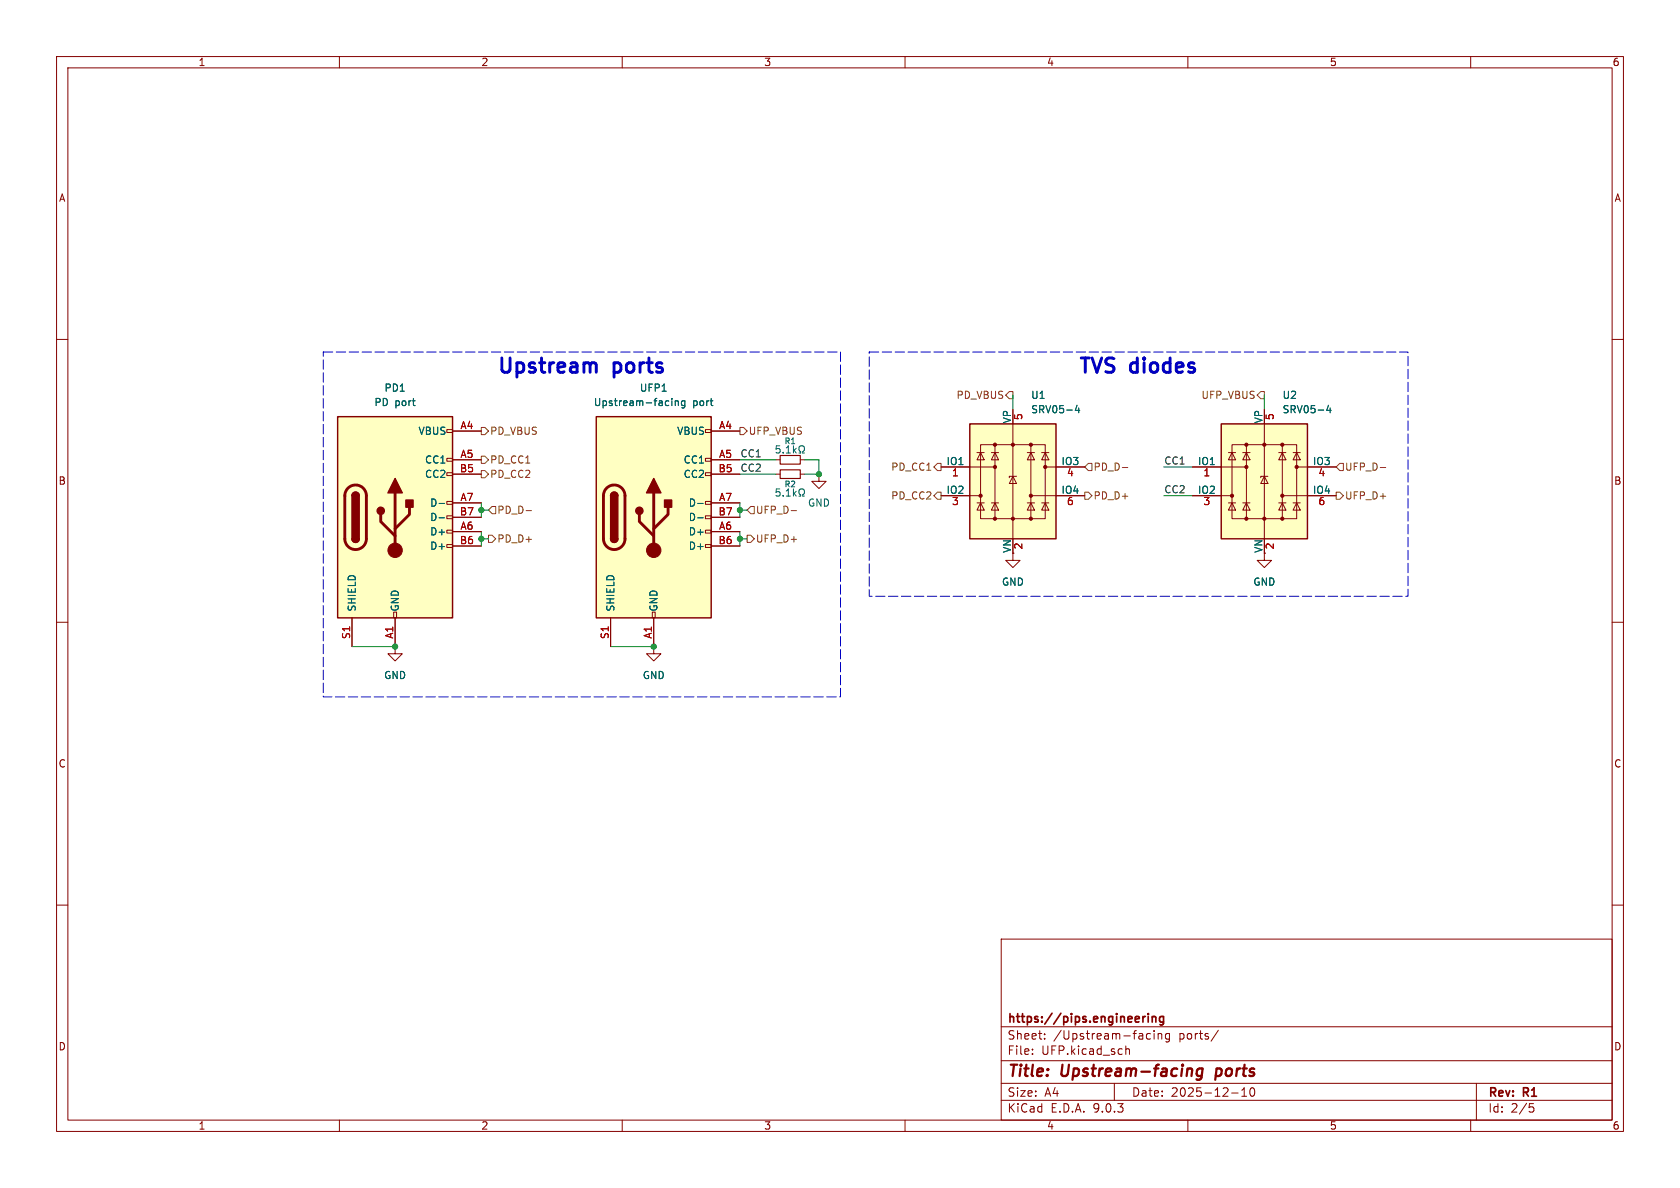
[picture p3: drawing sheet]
<svg xmlns="http://www.w3.org/2000/svg" width="297mm" height="210mm" viewBox="0 0 297 210" stroke-linecap="round" stroke-linejoin="round" font-family="sans-serif">
<g fill="none" stroke="#840000" stroke-width=".18">
<path d="M10 10h277v190h-277zM12 12h273v186h-273zM60 10v2M110 10v2M160 10v2M210 10v2M260 10v2M10 60h2M285 60h2M144.8 83.8v1.3h1.2l-1.2 1.3-1.3-1.3h1.3M144.8 83.8h.1M10 110h2"/>
<path d="M285 110h2M10 160h2M177 166h108v32h-108zM285 160h2M60 198v2M110 198v2M160 198v2M177 194.5h108M177 191.5h108M177 187.5h108M177 181.5h108M182.5 186.3v.1"/>
<path d="M182.5 185.5v.1M184.7 183.6v.1M184.7 182.8v.1M197 191.5v3M199 184.9v1.5M199 185.5l.2-.1 .4 .1 .1 .9M202.7 183.6l.3 .1 .4-.1M203.4 182.8l-.4-.1-.3 .1M204 182.2v.1M204 182.7v1M204.7 182.8l.3-.1 .3 .1 .1 .9M204.7 182.7v1"/>
<path d="M206.7 182.8l-.4-.1-.3 .3v.4l.2 .2h.5M206.7 182.7v1.2l-.2 .3-.4-.1M210 198v2M215.4 182.1l-1.3 2M217.7 193.2h1.2M219.5 193.8h.9M219.5 192.7l.5-.4v1.5M221.1 192.4a.81 .81 0 0 0 .4 1.4l.2-.1 .1-.5-.1-.8M260 198v2M261 191.5v6.5M270.4 195.1h.7M270.5 195.7h.4l.3 .3-.2 .5-.5 .1"/>
</g>
<path d="M210.7 189l-.1 1.2M212.6 189a.66 .66 0 0 0-1 .3l-.1 .5 .2 .3 .2 .1 .6-.1M212.6 188.9l-.2 1.6a.6 .6 0 0 1-.9 .3M215.1 188.9l-.3 2" fill="none" stroke="#840000" stroke-width=".4"/>
<path d="M202.5 179.7l-.3 .1M203 179.2v.1M203 179.7v1M203.7 179.8l.2-.1 .4 .1v.9M203.7 179.7v1M205.7 179.8l-.4-.1-.3 .3v.4l.1 .2h.6M205.7 179.7v1.2l-.3 .3-.3-.1" fill="none" stroke="#840000" stroke-width=".3"/>
<path d="M171.4 74.9h15.3v20.4h-15.3z" fill="#ffffc2"/>
<g fill="none" stroke="#840000" stroke-width=".18">
<path d="M173.4 78.6h11.4v13.1h-11.4zM175.9 78.6v13.1M179.1 74.9v20.4M182.2 78.6v13.1M137.2 83.8h.7M141.5 83.8h.7M166.4 82.6h9.5M166.4 87.6h7M172.7 80h1.3M172.7 88.9h1.3M173.4 80l.6 1.3h-1.3zM173.4 88.9l.6 1.3h-1.3z"/>
<path d="M175.3 80h1.2M175.3 88.9h1.2M175.9 80l.6 1.3h-1.2zM175.9 88.9l.6 1.3h-1.2zM179.1 84.2l.6 1.3h-1.3zM179.1 97.8v1.3h1.2l-1.2 1.2-1.3-1.2h1.3M179.7 84.2h-1.3v.3M181.6 80h1.3M181.6 88.9h1.3M182.2 80l.7 1.3h-1.3zM182.2 88.9l.7 1.3h-1.3zM182.2 87.6h9.6"/>
<path d="M184.1 80h1.3M184.1 88.9h1.3M184.8 80l.6 1.3h-1.3zM184.8 88.9l.6 1.3h-1.3zM184.8 82.6h7"/>
</g>
<path d="M171.4 74.9h15.3v20.4h-15.3z" fill="none" stroke="#840000" stroke-width=".25"/>
<g fill="#840000" stroke="#840000" stroke-width=".18">
<circle cx="173.4" cy="87.6" r=".28"/>
<circle cx="175.9" cy="78.6" r=".28"/>
<circle cx="175.9" cy="82.6" r=".28"/>
<circle cx="175.9" cy="91.7" r=".28"/>
<circle cx="179.1" cy="78.6" r=".28"/>
<circle cx="179.1" cy="91.7" r=".28"/>
<circle cx="182.2" cy="78.6" r=".28"/>
<circle cx="182.2" cy="87.6" r=".28"/>
<circle cx="182.2" cy="91.7" r=".28"/>
<circle cx="184.8" cy="82.6" r=".28"/>
</g>
<path d="M190.4 71.6l-.3 .9h.8M190.7 72.1v.9M137.9 86.4h-.6l-.1 .6 .2-.1 .4 .1 .1 .2v.4l-.2 .1-.5-.1M138.5 87.6v.1M139 87.7h.7M139.4 86.4v1.3M140.3 86.4v1.3M140.4 87.2l.4 .5M140.8 86.9l-.5 .4M141.2 87.7h.3v-.2a.54 .54 0 0 1-.2-.8 .54 .54 0 0 1 .7-.2 .58 .58 0 0 1-.1 1v.2h.3" fill="none" stroke="#006464" stroke-width=".18"/>
<path d="M137.9 83.1h3.6v1.5h-3.6z" fill="none" stroke="#840000" stroke-width=".2"/>
<path d="M59.7 73.7h20.3v35.5h-20.3z" fill="#ffffc2"/>
<g fill="none" stroke="#840000" stroke-width=".18">
<path d="M79 75.9h1v.6h-1zM80 76.2h5.1M79 81h1v.5h-1zM79 83.6h1v.5h-1zM79 88.6h1v.6h-1zM79 91.2h1v.5h-1zM79 93.7h1v.5h-1zM79 96.3h1v.5h-1zM80 81.3h5.1M80 83.8h5.1M80 88.9h5.1M80 91.4h5.1"/>
<path d="M80 94h5.1M80 96.5h5.1M223.5 97.8v1.3h1.3l-1.3 1.2-1.3-1.2h1.3M62.2 109.2v5.1M69.6 108.2h.5v1h-.5zM69.8 114.3v1.3h1.3l-1.3 1.2-1.2-1.2h1.2M69.8 114.3h.1M69.8 109.2v5.1M115.6 114.3v1.3h1.2l-1.2 1.2-1.3-1.2h1.3M115.6 114.3h.1"/>
</g>
<path d="M59.7 73.7h20.3v35.5h-20.3zM62.2 87.6a.64 .64 0 0 1 .7-.6 .64 .64 0 0 1 .6 .6M62.2 95.3a.64 .64 0 0 0 .7 .6 .64 .64 0 0 0 .6-.6" fill="none" stroke="#840000" stroke-width=".25"/>
<path d="M61.5 86.3a1.9 1.9 0 0 1 2.1-.4 1.9 1.9 0 0 1 1.2 1.7v7.7a1.91 1.91 0 0 1-1.9 1.8 1.91 1.91 0 0 1-1.9-1.8v-7.8l.1-.7zM67.3 90.9v1.3l2.5 2.5M69.8 87.1v10.2M72.4 89.7v1.2l-2.6 2.6" fill="none" stroke="#840000" stroke-width=".51"/>
<g fill="#840000" stroke="#840000" stroke-width=".25">
<path d="M62.2 87.6h1.3v7.7h-1.3z"/>
<path d="M62.4 87.2a.64 .64 0 0 1 .7-.2 .64 .64 0 0 1 .4 .6h-1.3z"/>
<path d="M62.2 95.3h1.3a.64 .64 0 0 1-.6 .6 .64 .64 0 0 1-.7-.6z"/>
<path d="M69.8 84.6l1.3 2.5h-2.5z"/>
<path d="M71.8 88.4h1.2v1.3h-1.2z"/>
<circle cx="67.3" cy="90.3" r=".63"/>
</g>
<circle cx="69.8" cy="97.3" r="1.27" fill="#840000" stroke="#840000" stroke-width=".18"/>
<path d="M77.6 89h1M77.6 91.5h1" fill="none" stroke="#006464" stroke-width=".18"/>
<path d="M215.9 74.9h15.2v20.4h-15.2z" fill="#ffffc2"/>
<g fill="none" stroke="#840000" stroke-width=".18">
<path d="M217.8 78.6h11.4v13.1h-11.4zM220.3 78.6v13.1M223.5 74.9v20.4M226.7 78.6v13.1M137.2 81.3h.7M141.5 81.3h.7M210.8 82.6h9.5M210.8 87.6h7M217.2 80h1.2M217.2 88.9h1.2M217.8 80l.6 1.3h-1.2zM217.8 88.9l.6 1.3h-1.2z"/>
<path d="M219.7 80h1.3M219.7 88.9h1.3M220.3 80l.7 1.3h-1.3zM220.3 88.9l.7 1.3h-1.3zM223.5 84.2l.7 1.3h-1.3zM224.2 84.2h-1.3v.3M226.1 80h1.2M226.1 88.9h1.2M226.7 80l.6 1.3h-1.2zM226.7 88.9l.6 1.3h-1.2zM226.7 87.6h9.5M228.6 80h1.3"/>
<path d="M228.6 88.9h1.3M229.2 80l.7 1.3h-1.3zM229.2 88.9l.7 1.3h-1.3zM229.2 82.6h7"/>
</g>
<path d="M215.9 74.9h15.2v20.4h-15.2z" fill="none" stroke="#840000" stroke-width=".25"/>
<g fill="#840000" stroke="#840000" stroke-width=".18">
<circle cx="217.8" cy="87.6" r=".28"/>
<circle cx="220.3" cy="78.6" r=".28"/>
<circle cx="220.3" cy="82.6" r=".28"/>
<circle cx="220.3" cy="91.7" r=".28"/>
<circle cx="223.5" cy="78.6" r=".28"/>
<circle cx="223.5" cy="91.7" r=".28"/>
<circle cx="226.7" cy="78.6" r=".28"/>
<circle cx="226.7" cy="87.6" r=".28"/>
<circle cx="226.7" cy="91.7" r=".28"/>
<circle cx="229.2" cy="82.6" r=".28"/>
</g>
<path d="M137.9 78.8h-.6l-.1 .6 .2-.1 .4 .1 .1 .1v.5l-.2 .1-.5-.1M138.5 80v.1M139.4 78.8v1.3M140.3 78.8v1.3M140.4 79.6l.4 .5M140.8 79.2l-.5 .5M234.9 71.6l-.3 .9h.7M235.2 72.1v.9M139 80.1h.7M141.2 80.1h.3v-.3a.54 .54 0 0 1-.2-.7 .54 .54 0 0 1 .7-.2 .58 .58 0 0 1-.1 .9v.3h.3" fill="none" stroke="#006464" stroke-width=".18"/>
<path d="M137.9 80.5h3.6v1.5h-3.6z" fill="none" stroke="#840000" stroke-width=".2"/>
<path d="M105.4 73.7h20.3v35.5h-20.3z" fill="#ffffc2"/>
<g fill="none" stroke="#840000" stroke-width=".18">
<path d="M80 76.2h5.1M124.7 75.9h1v.6h-1zM125.7 76.2h5.1M80 81.3h5.1M80 83.8h5.1M80 88.9h5.1M80 91.4h5.1M80 94h5.1M80 96.5h5.1M124.7 81h1v.5h-1zM124.7 83.6h1v.5h-1zM124.7 88.6h1v.6h-1z"/>
<path d="M124.7 91.2h1v.5h-1zM124.7 93.7h1v.5h-1zM124.7 96.3h1v.5h-1zM125.7 81.3h5.1M125.7 83.8h5.1M125.7 88.9h5.1M125.7 91.4h5.1M125.7 94h5.1M125.7 96.5h5.1M166.4 82.6h5M166.4 87.6h5M186.7 82.6h5.1"/>
<path d="M186.7 87.6h5.1M210.8 82.6h5.1M210.8 87.6h5.1M231.1 82.6h5.1M231.1 87.6h5.1M62.2 109.2v5.1M69.8 114.3h.1M69.8 109.2v5.1M107.9 109.2v5.1M115.3 108.2h.5v1h-.5zM115.6 114.3h.1M115.6 109.2v5.1"/>
</g>
<path d="M105.4 73.7h20.3v35.5h-20.3zM107.9 87.6a.64 .64 0 0 1 .7-.6 .64 .64 0 0 1 .6 .6M107.9 95.3a.64 .64 0 0 0 .7 .6 .64 .64 0 0 0 .6-.6" fill="none" stroke="#840000" stroke-width=".25"/>
<path d="M107.2 86.3a1.9 1.9 0 0 1 2.1-.4 1.9 1.9 0 0 1 1.2 1.7v7.7a1.91 1.91 0 0 1-1.9 1.8 1.91 1.91 0 0 1-1.9-1.8v-7.8l.2-.7zM113 90.9v1.3l2.6 2.5M115.6 87.1v10.2M118.1 89.7v1.2l-2.5 2.6" fill="none" stroke="#840000" stroke-width=".51"/>
<g fill="#840000" stroke="#840000" stroke-width=".25">
<path d="M107.9 87.6h1.3v7.7h-1.3z"/>
<path d="M108.1 87.2a.64 .64 0 0 1 .7-.2 .64 .64 0 0 1 .4 .6h-1.3z"/>
<path d="M107.9 95.3h1.3a.64 .64 0 0 1-.6 .6 .64 .64 0 0 1-.7-.6z"/>
<path d="M115.6 84.6l1.2 2.5h-2.5z"/>
<path d="M117.5 88.4h1.2v1.3h-1.2z"/>
<circle cx="113" cy="90.3" r=".63"/>
</g>
<circle cx="115.6" cy="97.3" r="1.27" fill="#840000" stroke="#840000" stroke-width=".18"/>
<g fill="none" stroke="#006464" stroke-width=".18">
<path d="M118.8 70.4v.2M118.8 70.9v.8M119.4 70.9v.8M119.4 71l.2-.1h.3v.8M121.1 70.9h-.4l-.2 .2 .1 .5h.5M121.1 70.9v1l-.3 .2h-.3M190.4 71.6l-.3 .9h.8M190.7 72.1v.9M234.9 71.6l-.3 .9h.7M235.2 72.1v.9M77.6 89h1M77.6 91.5h1"/>
<path d="M123.3 89h1M123.3 91.5h1"/>
</g>
<g fill="none" stroke="#725600" stroke-width=".18">
<path d="M85.1 75.6h.6l.7 .6-.7 .6h-.6zM130.8 75.6h.6l.7 .6-.7 .6h-.6zM177.8 69.9l.6-.7h.7v1.3h-.7zM222.9 69.2h.6v1.3h-.6l-.7-.6zM85.1 80.6h.6l.7 .7-.7 .6h-.6zM85.1 83.2h.6l.7 .6-.7 .7h-.6zM86.4 94.6h.6l.6 .7-.6 .6h-.6zM87 89.5h.6v1.3h-.6l-.6-.6zM93 90.3h1M132.1 94.6h.6l.6 .7-.6 .6h-.6zM132.7 89.5h.6v1.3h-.6l-.6-.6zM139.9 90.3h.9"/>
<path d="M165.7 81.9h.7v1.3h-.7l-.6-.6zM165.7 87h.7v1.3h-.7l-.6-.7zM191.8 87h.6l.6 .6-.6 .7h-.6zM192.4 81.9h.6v1.3h-.6l-.6-.6zM198.4 82.6h1M236.2 87h.7l.6 .6-.6 .7h-.7zM236.9 81.9h.6v1.3h-.6l-.7-.6zM244 82.6h1"/>
</g>
<g fill="none" stroke="#009600" stroke-width=".18">
<path d="M179.1 69.9v2.5M223.5 69.9v2.5M85.1 88.9v2.5M85.1 94v2.5M85.1 95.3h1.3M85.1 90.2h1.3M130.8 88.9v2.5M130.8 94v2.5M130.8 83.8h6.4M130.8 95.3h1.3M130.8 81.3h6.4M130.8 90.2h1.3"/>
<path d="M142.2 81.3h2.6v2.5h-2.6M205.7 87.6h5.1M205.7 82.6h5.1M62.2 114.3h7.6M107.9 114.3h7.7"/>
</g>
<path d="M57.1 62.2h91.5v61h-91.5zM153.7 62.2h95.2v43.2h-95.2z" fill="none" stroke="#0000c2" stroke-width=".18" stroke-dasharray="1.7 .6"/>
<g fill="none" stroke="#0000c2" stroke-width=".51">
<path d="M88.7 63.3v2M90.2 63.3v2M95.7 63.3v2.2M104.7 64.1l.6 .1 .1 .3v1.3M114.7 63.3v2.2M191.1 63.3h1.5M191.9 63.3v2.5M193.1 63.3l.8 2.5 .9-2.5M196.9 63.4l-.9-.1-.4 .2M201.1 63.3v2.5M202.3 63.3l-.2 .1 .2 .1M202.3 63.3l.1 .1-.1 .1"/>
<path d="M202.3 63.3v.2M206.9 63.3v2.5"/>
</g>
<g fill="#009600" stroke="#009600" stroke-width=".18">
<circle cx="85.1" cy="90.2" r=".46"/>
<circle cx="69.8" cy="114.3" r=".46"/>
<circle cx="85.1" cy="95.3" r=".46"/>
<circle cx="115.6" cy="114.3" r=".46"/>
<circle cx="130.8" cy="95.3" r=".46"/>
<circle cx="130.8" cy="90.2" r=".46"/>
<circle cx="144.8" cy="83.8" r=".46"/>
</g>
<g font-size="3.5" fill="#0000c2">
<text x="87.6" y="67.2">Upstream</text>
<text x="108.5" y="67.2">ports</text>
<text x="190.4" y="67.2">TVS</text>
<text x="199.9" y="67.2">diodes</text>
</g>
<g font-size="2.8" fill="#840000">
<text x="178" y="190.9">Title:</text>
<text x="187.7" y="190.9">Upstream-facing</text>
<text x="215.8" y="190.9">ports</text>
</g>
<g font-size="2.1" fill="#840000">
<text x="178" y="184">Sheet:</text>
<text x="178" y="181.2">https://pips.engineering</text>
<text x="186.2" y="184">/Upstream-facing</text>
<text x="208.5" y="184">ports/</text>
<text x="178" y="186.7">File:</text>
<text x="184.1" y="186.7">UFP.kicad_sch</text>
<text x="178" y="196.9">KiCad</text>
<text x="178" y="194.1">Size:</text>
<text x="184.7" y="194.1">A4</text>
<text x="185.7" y="196.9">E.D.A.</text>
<text x="193.3" y="196.9">9.0.3</text>
<text x="200" y="194.1">Date:</text>
<text x="207" y="194.1">2025-12-10</text>
<text x="263" y="194.3">Rev:</text>
<text x="263" y="196.9">Id:</text>
<text x="267.1" y="196.9">2/5</text>
<text x="269.4" y="194.3">R1</text>
</g>
<g font-size="1.8" fill="#840000">
<text x="35" y="11.9">1</text>
<text x="85" y="11.9">2</text>
<text x="135" y="11.9">3</text>
<text x="185" y="11.9">4</text>
<text x="235" y="11.9">5</text>
<text x="285" y="11.9">6</text>
<text x="10.3" y="35.9">A</text>
<text x="285.3" y="35.9">A</text>
<text x="10.3" y="85.9">B</text>
<text x="285.3" y="85.9">B</text>
<text x="223.3" y="97.8" transform="rotate(-90 223.3 97.8)">VN</text>
<text x="10.3" y="135.9">C</text>
<text x="285.3" y="135.9">C</text>
<text x="10.3" y="185.9">D</text>
<text x="285.3" y="185.9">D</text>
<text x="35" y="199.9">1</text>
<text x="85" y="199.9">2</text>
<text x="135" y="199.9">3</text>
<text x="185" y="199.9">4</text>
<text x="235" y="199.9">5</text>
<text x="285" y="199.9">6</text>
</g>
<g font-size="1.8" fill="#006464">
<text x="66.1" y="72">PD</text>
<text x="67.9" y="69.4">PD1</text>
<text x="69.8" y="72">port</text>
<text x="104.9" y="72">Upstream-facing</text>
<text x="113" y="69.4">UFP1</text>
<text x="122.4" y="72">port</text>
<text x="182.2" y="70.7">U1</text>
<text x="226.6" y="70.7">U2</text>
<text x="73.9" y="77.1">VBUS</text>
<text x="119.6" y="77.1">VBUS</text>
<text x="178.8" y="74.9" transform="rotate(-90 178.8 74.9)">VP</text>
<text x="182.2" y="73.3">SRV05-4</text>
<text x="223.3" y="74.9" transform="rotate(-90 223.3 74.9)">VP</text>
<text x="226.6" y="73.3">SRV05-4</text>
<text x="75" y="82.1">CC1</text>
<text x="120.8" y="82.1">CC1</text>
<text x="167.2" y="82.3">IO1</text>
<text x="187.6" y="82.3">IO3</text>
<text x="211.7" y="82.3">IO1</text>
<text x="232" y="82.3">IO3</text>
<text x="75" y="84.7">CC2</text>
<text x="75.9" y="89.8">D-</text>
<text x="120.8" y="84.7">CC2</text>
<text x="121.7" y="89.8">D-</text>
<text x="142.7" y="89.8">GND</text>
<text x="167.2" y="87.4">IO2</text>
<text x="187.6" y="87.4">IO4</text>
<text x="211.7" y="87.4">IO2</text>
<text x="232" y="87.4">IO4</text>
<text x="75.9" y="92.3">D-</text>
<text x="75.9" y="94.8">D+</text>
<text x="121.7" y="92.3">D-</text>
<text x="121.7" y="94.8">D+</text>
<text x="75.9" y="97.4">D+</text>
<text x="121.7" y="97.4">D+</text>
<text x="178.8" y="97.8" transform="rotate(-90 178.8 97.8)">VN</text>
<text x="177" y="103.7">GND</text>
<text x="221.5" y="103.7">GND</text>
<text x="63.1" y="108.2" transform="rotate(-90 63.1 108.2)">SHIELD</text>
<text x="70.7" y="108.2" transform="rotate(-90 70.7 108.2)">GND</text>
<text x="108.8" y="108.2" transform="rotate(-90 108.8 108.2)">SHIELD</text>
<text x="116.4" y="108.2" transform="rotate(-90 116.4 108.2)">GND</text>
<text x="67.8" y="120.2">GND</text>
<text x="113.5" y="120.2">GND</text>
</g>
<g font-size="1.8" fill="#725600">
<text x="169" y="70.7">PD_VBUS</text>
<text x="212.3" y="70.7">UFP_VBUS</text>
<text x="86.6" y="77.1">PD_VBUS</text>
<text x="132.3" y="77.1">UFP_VBUS</text>
<text x="86.6" y="82.1">PD_CC1</text>
<text x="157.4" y="83.4">PD_CC1</text>
<text x="193.2" y="83.4">PD_D-</text>
<text x="237.7" y="83.4">UFP_D-</text>
<text x="86.6" y="84.7">PD_CC2</text>
<text x="157.4" y="88.5">PD_CC2</text>
<text x="193.2" y="88.5">PD_D+</text>
<text x="237.7" y="88.5">UFP_D+</text>
<text x="87.8" y="91">PD_D-</text>
<text x="133.5" y="91">UFP_D-</text>
<text x="87.8" y="96.1">PD_D+</text>
<text x="133.5" y="96.1">UFP_D+</text>
</g>
<g font-size="1.8" fill="#a90000">
<text x="81.3" y="75.9">A4</text>
<text x="127" y="75.9">A4</text>
<text x="181.1" y="74.4" transform="rotate(-90 181.1 74.4)">5</text>
<text x="225.5" y="74.4" transform="rotate(-90 225.5 74.4)">5</text>
<text x="81.2" y="83.6">B5</text>
<text x="81.3" y="81">A5</text>
<text x="126.9" y="83.6">B5</text>
<text x="127" y="81">A5</text>
<text x="81.3" y="88.6">A7</text>
<text x="127" y="88.6">A7</text>
<text x="168.2" y="84.5">1</text>
<text x="168.2" y="89.6">3</text>
<text x="188.5" y="84.5">4</text>
<text x="188.5" y="89.6">6</text>
<text x="212.7" y="84.5">1</text>
<text x="212.7" y="89.6">3</text>
<text x="233" y="84.5">4</text>
<text x="233" y="89.6">6</text>
<text x="81.2" y="91.2">B7</text>
<text x="81.3" y="93.7">A6</text>
<text x="126.9" y="91.2">B7</text>
<text x="127" y="93.7">A6</text>
<text x="81.2" y="96.3">B6</text>
<text x="126.9" y="96.3">B6</text>
<text x="181.1" y="97.2" transform="rotate(-90 181.1 97.2)">2</text>
<text x="225.5" y="97.2" transform="rotate(-90 225.5 97.2)">2</text>
<text x="62" y="113.1" transform="rotate(-90 62 113.1)">S1</text>
<text x="69.6" y="113" transform="rotate(-90 69.6 113)">A1</text>
<text x="107.7" y="113.1" transform="rotate(-90 107.7 113.1)">S1</text>
<text x="115.3" y="113" transform="rotate(-90 115.3 113)">A1</text>
</g>
<g font-size="1.8" fill="#0f0f0f">
<text x="130.8" y="83.5">CC2</text>
<text x="130.8" y="80.9">CC1</text>
<text x="205.7" y="82.2">CC1</text>
<text x="205.7" y="87.3">CC2</text>
</g>
<g font-size="1.4" fill="#006464">
<text x="138.6" y="78.7">R1</text>
<text x="138.6" y="86.3">R2</text>
</g>
</svg>
